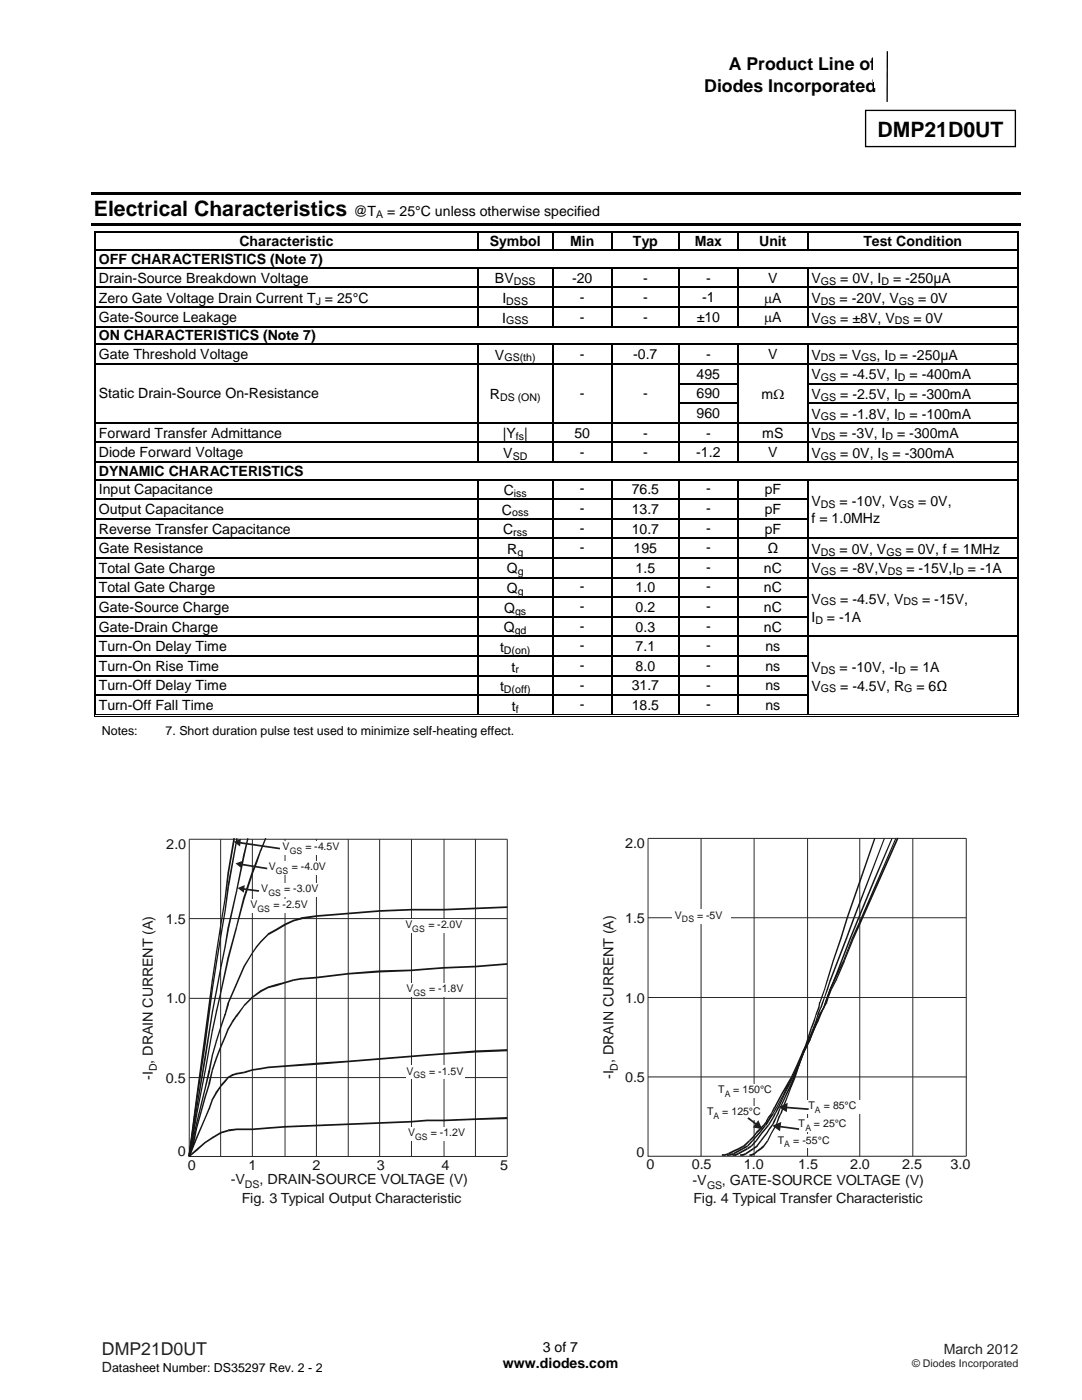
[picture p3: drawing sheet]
<svg xmlns="http://www.w3.org/2000/svg" width="216mm" height="279mm" viewBox="0 0 216 279" stroke-linecap="round" stroke-linejoin="round" font-family="sans-serif">
<path d="M177.1 10.3l-.1 10" fill="none" stroke="#000" stroke-width=".26"/>
<path d="M172.7 22h29.9v7.3h-29.9z" fill="#fff"/>
<path d="M172.7 22h29.9v7.3h-29.9z" fill="none" stroke="#000" stroke-width=".26"/>
<g fill="#000">
<path d="M18.2 38.4h185.5v.5h-185.5zM18.2 44.4h185.5v.6h-185.5zM18.7 46h.2v.6h-.2zM18.7 46h.5v.2h-.5zM18.7 49.8h.2v.3h-.2zM18.7 53.3h.2v.3h-.2zM18.7 57.2h.2v.3h-.2zM19 46.4h.2v.2h-.2zM19 46.4h.2v.1h-.2zM19 49.8h.2v.3h-.2zM19 53.3h.2v.3h-.2zM19 57.2h.2v.3h-.2z"/>
<path d="M95.2 46.5l.3 .1zM95.2 46h.6v.2h-.6zM95.2 46.4h.6v.1h-.6zM95.2 53.3h.3v.3h-.3zM95.2 57.2h.3v.3h-.3zM110.1 46.5l.3 .1zM110.1 46h.5v.2h-.5zM110.1 46.4h.5v.1h-.5zM110.1 53.3h.3v.3h-.3zM110.1 57.2h.3v.3h-.3zM122 46.5l.3 .1zM122 46h.5v.2h-.5z"/>
<path d="M122 46.4h.5v.1h-.5zM122 53.3h.3v.3h-.3zM122 57.2h.3v.3h-.3zM135.3 46.5l.3 .1zM135.3 46h.5v.2h-.5zM135.3 46.4h.5v.1h-.5zM135.3 53.3h.3v.3h-.3zM135.3 57.2h.3v.3h-.3zM147.2 46.5l.2 .1zM147.2 46h.5v.2h-.5zM147.2 46.4h.5v.1h-.5zM147.2 53.3h.2v.3h-.2z"/>
<path d="M147.2 57.2h.2v.3h-.2zM161 46.5l.3 .1zM161 46h.5v.2h-.5zM161 46.4h.5v.1h-.5zM161 53.3h.3v.3h-.3zM161 57.2h.3v.3h-.3zM202.9 46h.5v.2h-.5zM202.9 46.4h.1v.2h-.1zM202.9 46.4h.1v.1h-.1zM202.9 49.8h.1v.3h-.1zM202.9 53.3h.1v.3h-.1zM202.9 57.2h.1v.3h-.1z"/>
<path d="M203.2 46h.2v.6h-.2zM203.2 49.8h.2v.3h-.2zM203.2 53.3h.2v.3h-.2zM203.2 57.2h.2v.3h-.2zM18.7 61.2h.2v.2h-.2zM18.7 65.1h.2v.2h-.2zM18.7 68.6h.2v.3h-.2zM18.7 72.5h.2v.3h-.2zM18.7 76.4h.2v.3h-.2zM19 61.2h.2v.2h-.2zM19 65.1h.2v.2h-.2zM19 68.6h.2v.3h-.2z"/>
<path d="M19 72.5h.2v.3h-.2zM19 76.4h.2v.3h-.2zM95.2 61.2h.3v.2h-.3zM95.2 68.6h.3v.3h-.3zM95.2 72.5h.3v.3h-.3zM95.2 76.4h.3v.3h-.3zM110.1 61.2h.3v.2h-.3zM110.1 68.6h.3v.3h-.3zM110.1 72.5h.3v.3h-.3zM110.1 76.4h.3v.3h-.3zM122 61.2h.3v.2h-.3zM122 68.6h.3v.3h-.3z"/>
<path d="M122 72.5h.3v.3h-.3zM122 76.4h.3v.3h-.3zM135.3 61.2h.3v.2h-.3zM135.3 68.6h.3v.3h-.3zM135.3 72.5h.3v.3h-.3zM135.3 76.4h.3v.3h-.3zM147.2 61.2h.2v.2h-.2zM147.2 68.6h.2v.3h-.2zM147.2 72.5h.2v.3h-.2zM147.2 76.4h.2v.3h-.2zM161 61.2h.3v.2h-.3zM161 68.6h.3v.3h-.3z"/>
<path d="M161 72.5h.3v.3h-.3zM161 76.4h.3v.3h-.3zM202.9 61.2h.1v.2h-.1zM202.9 65.1h.1v.2h-.1zM202.9 68.6h.1v.3h-.1zM202.9 72.5h.1v.3h-.1zM202.9 76.4h.1v.3h-.1zM203.2 61.2h.2v.2h-.2zM203.2 65.1h.2v.2h-.2zM203.2 68.6h.2v.3h-.2zM203.2 72.5h.2v.3h-.2zM203.2 76.4h.2v.3h-.2z"/>
<path d="M18.7 80.3h.2v.3h-.2zM18.7 84.2h.2v.3h-.2zM18.7 88.2h.2v.2h-.2zM18.7 92.1h.2v.3h-.2zM18.7 95.6h.2v.3h-.2zM18.7 99.5h.2v.3h-.2zM19 80.3h.2v.3h-.2zM19 84.2h.2v.3h-.2zM19 88.2h.2v.2h-.2zM19 92.1h.2v.3h-.2zM19 95.6h.2v.3h-.2zM19 99.5h.2v.3h-.2z"/>
<path d="M95.2 80.3h.3v.3h-.3zM95.2 84.2h.3v.3h-.3zM95.2 88.2h.3v.2h-.3zM95.2 95.6h.3v.3h-.3zM95.2 99.5h.3v.3h-.3zM110.1 80.3h.3v.3h-.3zM110.1 84.2h.3v.3h-.3zM110.1 88.2h.3v.2h-.3zM110.1 95.6h.3v.3h-.3zM110.1 99.5h.3v.3h-.3zM122 80.3h.3v.3h-.3zM122 84.2h.3v.3h-.3z"/>
<path d="M122 88.2h.3v.2h-.3zM122 95.6h.3v.3h-.3zM122 99.5h.3v.3h-.3zM135.3 80.3h.3v.3h-.3zM135.3 84.2h.3v.3h-.3zM135.3 88.2h.3v.2h-.3zM135.3 95.6h.3v.3h-.3zM135.3 99.5h.3v.3h-.3zM147.2 80.3h.2v.3h-.2zM147.2 84.2h.2v.3h-.2zM147.2 88.2h.2v.2h-.2zM147.2 95.6h.2v.3h-.2z"/>
<path d="M147.2 99.5h.2v.3h-.2zM161 80.3h.3v.3h-.3zM161 84.2h.3v.3h-.3zM161 88.2h.3v.2h-.3zM161 95.6h.3v.3h-.3zM161 99.5h.3v.3h-.3zM202.9 80.3h.1v.3h-.1zM202.9 84.2h.1v.3h-.1zM202.9 88.2h.1v.2h-.1zM202.9 92.1h.1v.3h-.1zM202.9 95.6h.1v.3h-.1zM202.9 99.5h.1v.3h-.1z"/>
<path d="M203.2 80.3h.2v.3h-.2zM203.2 84.2h.2v.3h-.2zM203.2 88.2h.2v.2h-.2zM203.2 92.1h.2v.3h-.2zM203.2 95.6h.2v.3h-.2zM203.2 99.5h.2v.3h-.2zM18.7 103.4h.2v.3h-.2zM18.7 107.3h.2v.3h-.2zM18.7 111.2h.2v.3h-.2zM18.7 115.1h.2v.3h-.2zM18.7 119.1h.2v.2h-.2zM19 103.4h.2v.3h-.2z"/>
<path d="M19 107.3h.2v.3h-.2zM19 111.2h.2v.3h-.2zM19 115.1h.2v.3h-.2zM19 119.1h.2v.2h-.2zM95.2 103.4h.3v.3h-.3zM95.2 107.3h.3v.3h-.3zM95.2 111.2h.3v.3h-.3zM95.2 115.1h.3v.3h-.3zM95.2 119.1h.3v.2h-.3zM110.1 103.4h.3v.3h-.3zM110.1 107.3h.3v.3h-.3zM110.1 111.2h.3v.3h-.3z"/>
<path d="M110.1 115.1h.3v.3h-.3zM110.1 119.1h.3v.2h-.3zM122 103.4h.3v.3h-.3zM122 107.3h.3v.3h-.3zM122 111.2h.3v.3h-.3zM122 115.1h.3v.3h-.3zM122 119.1h.3v.2h-.3zM135.3 103.4h.3v.3h-.3zM135.3 107.3h.3v.3h-.3zM135.3 111.2h.3v.3h-.3zM135.3 115.1h.3v.3h-.3zM135.3 119.1h.3v.2h-.3z"/>
<path d="M147.2 103.4h.2v.3h-.2zM147.2 107.3h.2v.3h-.2zM147.2 111.2h.2v.3h-.2zM147.2 115.1h.2v.3h-.2zM147.2 119.1h.2v.2h-.2zM161 103.4h.3v.3h-.3zM161 107.3h.3v.3h-.3zM161 111.2h.3v.3h-.3zM161 115.1h.3v.3h-.3zM161 119.1h.3v.2h-.3zM202.9 103.4h.1v.3h-.1zM202.9 107.3h.1v.3h-.1z"/>
<path d="M202.9 111.2h.1v.3h-.1zM202.9 115.1h.1v.3h-.1zM202.9 119.1h.1v.2h-.1zM203.2 103.4h.2v.3h-.2zM203.2 107.3h.2v.3h-.2zM203.2 111.2h.2v.3h-.2zM203.2 115.1h.2v.3h-.2zM203.2 119.1h.2v.2h-.2zM18.7 123h.2v.3h-.2zM18.7 126.9h.2v.3h-.2zM18.7 130.8h.2v.3h-.2zM18.7 134.7h.2v.3h-.2z"/>
<path d="M18.7 138.6h.2v.3h-.2zM19 123h.2v.3h-.2zM19 126.9h.2v.3h-.2zM19 130.8h.2v.3h-.2zM19 134.7h.2v.3h-.2zM19 138.6h.2v.3h-.2zM95.2 123h.3v.3h-.3zM95.2 126.9h.3v.3h-.3zM95.2 130.8h.3v.3h-.3zM95.2 134.7h.3v.3h-.3zM95.2 138.6h.3v.3h-.3zM110.1 123h.3v.3h-.3z"/>
<path d="M110.1 126.9h.3v.3h-.3zM110.1 130.8h.3v.3h-.3zM110.1 134.7h.3v.3h-.3zM110.1 138.6h.3v.3h-.3zM122 123h.3v.3h-.3zM122 126.9h.3v.3h-.3zM122 130.8h.3v.3h-.3zM122 134.7h.3v.3h-.3zM122 138.6h.3v.3h-.3zM135.3 123h.3v.3h-.3zM135.3 126.9h.3v.3h-.3zM135.3 130.8h.3v.3h-.3z"/>
<path d="M135.3 134.7h.3v.3h-.3zM135.3 138.6h.3v.3h-.3zM147.2 123h.2v.3h-.2zM147.2 126.9h.2v.3h-.2zM147.2 130.8h.2v.3h-.2zM147.2 134.7h.2v.3h-.2zM147.2 138.6h.2v.3h-.2zM161 123h.3v.3h-.3zM161 126.9h.3v.3h-.3zM161 130.8h.3v.3h-.3zM161 134.7h.3v.3h-.3zM161 138.6h.3v.3h-.3z"/>
<path d="M202.9 123h.1v.3h-.1zM202.9 126.9h.1v.3h-.1zM202.9 130.8h.1v.3h-.1zM202.9 134.7h.1v.3h-.1zM202.9 138.6h.1v.3h-.1zM203.2 123h.2v.3h-.2zM203.2 126.9h.2v.3h-.2zM203.2 130.8h.2v.3h-.2zM203.2 134.7h.2v.3h-.2zM203.2 138.6h.2v.3h-.2zM18.7 142.9h.5v.2h-.5zM19 142.6h.2v.1h-.2z"/>
<path d="M95.2 142.6h.6v.1h-.6zM110.1 142.6h.5v.1h-.5zM122 142.6h.5v.1h-.5zM135.3 142.6h.5v.1h-.5zM147.2 142.6h.5v.1h-.5zM161 142.6h.5v.1h-.5zM202.9 142.9h.5v.2h-.5zM202.9 142.6h.1v.1h-.1zM203.2 142.6h.2v.5h-.2z"/>
</g>
<g fill="none" stroke="#000" stroke-width=".2">
<path d="M18.8 46.6v3.2M18.8 50.1v3.2M18.8 53.6v3.6M18.8 57.5v3.7M19.1 46.6v3.2M19.1 50.1v3.2M19.1 53.6v3.6M19.1 57.5v3.7M19.2 46.1h76M19.2 46.5h76M95.8 46.1h14.3M95.8 46.5h14.3"/>
<path d="M110.6 46.1h11.4M110.6 46.5h11.4M122.5 46.1h12.8M122.5 46.5h12.8M135.8 46.1h11.4M135.8 46.5h11.4M147.7 46.1h13.3M147.7 46.5h13.3M161.5 46.1h41.4M161.5 46.5h41.4M202.9 46.6v3.2M202.9 50.1v3.2"/>
<path d="M202.9 53.6v3.6M202.9 57.5v3.7M203.3 46.6v3.2M203.3 50.1v3.2M203.3 53.6v3.6M203.3 57.5v3.7M18.8 61.4v3.7M18.8 65.3v3.3M18.8 68.9v3.6M18.8 72.8v3.6M18.8 76.7v3.6M19.1 61.4v3.7"/>
<path d="M19.1 65.3v3.3M19.1 68.9v3.6M19.1 72.8v3.6M19.1 76.7v3.6M202.9 61.4v3.7M202.9 65.3v3.3M202.9 68.9v3.6M202.9 72.8v3.6M202.9 76.7v3.6M203.3 61.4v3.7M203.3 65.3v3.3M203.3 68.9v3.6"/>
<path d="M203.3 72.8v3.6M203.3 76.7v3.6M18.8 80.6v3.6M18.8 84.5v3.7M18.8 88.4v3.7M18.8 92.4v3.2M18.8 95.9v3.6M18.8 99.8v3.6M19.1 80.6v3.6M19.1 84.5v3.7M19.1 88.4v3.7M19.1 92.4v3.2"/>
<path d="M19.1 95.9v3.6M19.1 99.8v3.6M202.9 80.6v3.6M202.9 84.5v3.7M202.9 88.4v3.7M202.9 92.4v3.2M202.9 95.9v3.6M202.9 99.8v3.6M203.3 80.6v3.6M203.3 84.5v3.7M203.3 88.4v3.7M203.3 92.4v3.2"/>
<path d="M203.3 95.9v3.6M203.3 99.8v3.6M18.8 103.7v3.6M18.8 107.6v3.6M18.8 111.5v3.6M18.8 115.4v3.7M18.8 119.3v3.7M19.1 103.7v3.6M19.1 107.6v3.6M19.1 111.5v3.6M19.1 115.4v3.7M19.1 119.3v3.7"/>
<path d="M202.9 103.7v3.6M202.9 107.6v3.6M202.9 111.5v3.6M202.9 115.4v3.7M202.9 119.3v3.7M203.3 103.7v3.6M203.3 107.6v3.6M203.3 111.5v3.6M203.3 115.4v3.7M203.3 119.3v3.7M18.8 123.3v3.6M18.8 127.2v3.6"/>
<path d="M18.8 131.1v3.6M18.8 135v3.6M18.8 138.9v4.2M19.1 123.3v3.6M19.1 127.2v3.6M19.1 131.1v3.6M19.1 135v3.6M19.1 138.9v3.7M202.9 123.3v3.6M202.9 127.2v3.6M202.9 131.1v3.6M202.9 135v3.6"/>
<path d="M202.9 138.9v3.7M203.3 123.3v3.6M203.3 127.2v3.6M203.3 131.1v3.6M203.3 135v3.6M203.3 138.9v3.7M19.2 143h183.7M19.2 142.7h76M95.8 142.7h14.3M110.6 142.7h11.4M122.5 142.7h12.8M135.8 142.7h11.4"/>
<path d="M147.7 142.7h13.3M161.5 142.7h41.4"/>
</g>
<g fill="none" stroke="#000" stroke-width=".25">
<path d="M19.2 49.9h183.7M19.2 53.4h76M19.2 57.4h76M95.4 46.6v3.2M95.4 53.6v3.6M95.4 57.5v3.7M95.5 53.4h14.6M95.5 57.4h14.6M110.3 46.6v3.2M110.3 53.6v3.6M110.3 57.5v3.7M110.4 53.4h11.6"/>
<path d="M110.4 57.4h11.6M122.1 46.6v3.2M122.1 53.6v3.6M122.1 57.5v3.7M122.3 53.4h13M122.3 57.4h13M135.4 46.6v3.2M135.4 53.6v3.6M135.4 57.5v3.7M135.6 53.4h11.6M135.6 57.4h11.6M147.3 46.6v3.2"/>
<path d="M147.3 53.6v3.6M147.3 57.5v3.7M147.4 53.4h13.6M147.4 57.4h13.6M161.2 46.6v3.2M161.2 53.6v3.6M161.2 57.5v3.7M161.3 53.4h41.6M161.3 57.4h41.6M19.2 61.3h76M19.2 65.2h183.7M19.2 68.7h76"/>
<path d="M19.2 72.6h76M95.4 61.4v3.7M95.4 68.9v3.6M95.4 72.8v3.6M95.4 76.7v3.6M95.5 61.3h14.6M95.5 68.7h14.6M95.5 72.6h14.6M110.3 61.4v3.7M110.3 68.9v3.6M110.3 72.8v3.6M110.3 76.7v3.6"/>
<path d="M110.4 61.3h11.6M110.4 68.7h11.6M110.4 72.6h11.6M122.1 61.4v3.7M122.1 68.9v3.6M122.1 72.8v3.6M122.1 76.7v3.6M122.3 61.3h13M122.3 68.7h13M122.3 72.6h13M135.4 61.4v3.7M135.4 68.9v3.6"/>
<path d="M135.4 72.8v3.6M135.4 76.7v3.6M135.6 61.3h11.6M135.6 68.7h11.6M135.6 72.6h11.6M135.6 76.5h11.6M147.3 61.4v3.7M147.3 68.9v3.6M147.3 72.8v3.6M147.3 76.7v3.6M147.4 61.3h13.6M147.4 68.7h13.6"/>
<path d="M147.4 72.6h13.6M161.2 61.4v3.7M161.2 68.9v3.6M161.2 72.8v3.6M161.2 76.7v3.6M161.3 61.3h41.6M161.3 68.7h41.6M161.3 72.6h41.6M161.3 76.5h41.6M19.2 84.4h76M19.2 88.3h76M19.2 92.2h183.7"/>
<path d="M19.2 95.7h76M19.2 99.6h76M95.4 80.6v3.6M95.4 84.5v3.7M95.4 88.4v3.7M95.4 95.9v3.6M95.4 99.8v3.6M95.5 84.4h14.6M95.5 88.3h14.6M95.5 95.7h14.6M95.5 99.6h14.6M110.3 80.6v3.6"/>
<path d="M110.3 84.5v3.7M110.3 88.4v3.7M110.3 95.9v3.6M110.3 99.8v3.6M110.4 84.4h11.6M110.4 88.3h11.6M110.4 95.7h11.6M110.4 99.6h11.6M122.1 80.6v3.6M122.1 84.5v3.7M122.1 88.4v3.7M122.1 95.9v3.6"/>
<path d="M122.1 99.8v3.6M122.3 84.4h13M122.3 88.3h13M122.3 95.7h13M122.3 99.6h13M135.4 80.6v3.6M135.4 84.5v3.7M135.4 88.4v3.7M135.4 95.9v3.6M135.4 99.8v3.6M135.6 80.5h11.6M135.6 84.4h11.6"/>
<path d="M135.6 88.3h11.6M135.6 95.7h11.6M135.6 99.6h11.6M147.3 80.6v3.6M147.3 84.5v3.7M147.3 88.4v3.7M147.3 95.9v3.6M147.3 99.8v3.6M147.4 84.4h13.6M147.4 88.3h13.6M147.4 95.7h13.6M147.4 99.6h13.6"/>
<path d="M161.2 80.6v3.6M161.2 84.5v3.7M161.2 88.4v3.7M161.2 95.9v3.6M161.2 99.8v3.6M161.3 80.5h41.6M161.3 84.4h41.6M161.3 88.3h41.6M161.3 95.7h41.6M19.2 103.5h76M19.2 107.4h76M19.2 111.4h76"/>
<path d="M19.2 115.3h76M19.2 119.2h76M95.4 103.7v3.6M95.4 107.6v3.6M95.4 111.5v3.6M95.4 115.4v3.7M95.4 119.3v3.7M95.5 103.5h14.6M95.5 107.4h14.6M95.5 111.4h14.6M95.5 115.3h14.6M95.5 119.2h14.6"/>
<path d="M110.3 103.7v3.6M110.3 107.6v3.6M110.3 111.5v3.6M110.3 115.4v3.7M110.3 119.3v3.7M110.4 103.5h11.6M110.4 107.4h11.6M110.4 111.4h11.6M110.4 115.3h11.6M110.4 119.2h11.6M122.1 103.7v3.6M122.1 107.6v3.6"/>
<path d="M122.1 111.5v3.6M122.1 115.4v3.7M122.1 119.3v3.7M122.3 103.5h13M122.3 107.4h13M122.3 111.4h13M122.3 115.3h13M122.3 119.2h13M135.4 103.7v3.6M135.4 107.6v3.6M135.4 111.5v3.6M135.4 115.4v3.7"/>
<path d="M135.4 119.3v3.7M135.6 103.5h11.6M135.6 107.4h11.6M135.6 111.4h11.6M135.6 115.3h11.6M135.6 119.2h11.6M147.3 103.7v3.6M147.3 107.6v3.6M147.3 111.5v3.6M147.3 115.4v3.7M147.3 119.3v3.7M147.4 103.5h13.6"/>
<path d="M147.4 107.4h13.6M147.4 111.4h13.6M147.4 115.3h13.6M147.4 119.2h13.6M161.2 103.7v3.6M161.2 107.6v3.6M161.2 111.5v3.6M161.2 115.4v3.7M161.2 119.3v3.7M161.3 107.4h41.6M161.3 111.4h41.6M161.3 115.3h41.6"/>
<path d="M19.2 123.1h76M19.2 127h76M19.2 130.9h76M19.2 134.9h76M19.2 138.8h76M95.4 123.3v3.6M95.4 127.2v3.6M95.4 131.1v3.6M95.4 135v3.6M95.4 138.9v3.7M95.5 123.1h14.6M95.5 127h14.6"/>
<path d="M95.5 130.9h14.6M95.5 134.9h14.6M95.5 138.8h14.6M110.3 123.3v3.6M110.3 127.2v3.6M110.3 131.1v3.6M110.3 135v3.6M110.3 138.9v3.7M110.4 123.1h11.6M110.4 127h11.6M110.4 130.9h11.6M110.4 134.9h11.6"/>
<path d="M110.4 138.8h11.6M122.1 123.3v3.6M122.1 127.2v3.6M122.1 131.1v3.6M122.1 135v3.6M122.1 138.9v3.7M122.3 123.1h13M122.3 127h13M122.3 130.9h13M122.3 134.9h13M122.3 138.8h13M135.4 123.3v3.6"/>
<path d="M135.4 127.2v3.6M135.4 131.1v3.6M135.4 135v3.6M135.4 138.9v3.7M135.6 123.1h11.6M135.6 127h11.6M135.6 130.9h11.6M135.6 134.9h11.6M135.6 138.8h11.6M147.3 123.3v3.6M147.3 127.2v3.6M147.3 131.1v3.6"/>
<path d="M147.3 135v3.6M147.3 138.9v3.7M147.4 123.1h13.6M147.4 127h13.6M147.4 130.9h13.6M147.4 134.9h13.6M147.4 138.8h13.6M161.2 123.3v3.6M161.2 127.2v3.6M161.2 131.1v3.6M161.2 135v3.6M161.2 138.9v3.7"/>
<path d="M161.3 127h41.6"/>
</g>
<g fill="none" stroke="#23282b" stroke-width=".2">
<path d="M37.8 167.5h63.4v63.3h-63.4zM44 167.5v63.3M50.4 167.5v63.3M56.9 167.5v63.3M63.1 167.5v63.3M69.5 167.5v63.3M75.8 167.5v63.3M82.1 167.5v63.3M88.6 167.5v63.3M94.9 167.5v63.3M37.8 199.2h63.4M37.8 183.3h63.4"/>
<path d="M37.8 215.1h63.4"/>
</g>
<g fill="#131516">
<path d="M56.9 224.7l6.2-.2 .1 .3-6.3 .2z"/>
<path d="M63.1 224.5l6.4-.3v.3l-6.3 .3z"/>
<path d="M69.5 224.2l6.3-.3v.4l-6.3 .2z"/>
<path d="M75.8 223.9l6.3-.2v.3l-6.3 .3z"/>
<path d="M88.6 223.4l6.3-.2 .1 .3-6.4 .3z"/>
<path d="M94.9 223.2l6.3-.3v.5l-6.2 .1z"/>
<path d="M56.9 212.6l6.2-.5 .1 .4-6.3 .4z"/>
<path d="M63.1 212.1l6.4-.4v.3l-6.3 .5z"/>
<path d="M69.5 211.7l6.3-.5v.3l-6.3 .5z"/>
<path d="M75.8 211.2l6.3-.5v.3l-6.3 .5z"/>
<path d="M88.6 210.1l6.3-.5 .1 .5-6.4 .4z"/>
<path d="M94.9 209.6l6.3-.2v.4l-6.2 .3z"/>
<path d="M63.1 194.9l6.4-.7v.3l-6.3 .8z"/>
<path d="M69.5 194.2l6.3-.5v.4l-6.3 .4z"/>
<path d="M75.8 193.7l6.3-.2v.3l-6.3 .3z"/>
<path d="M88.6 193l6.3-.3 .1 .4-6.4 .2z"/>
<path d="M94.9 192.7l6.3-.5v.4l-6.2 .5z"/>
<path d="M69.5 182.1l6.3-.5v.4l-6.3 .5z"/>
<path d="M75.8 181.6l6.3-.2v.3l-6.3 .3z"/>
<path d="M88.6 181.4l6.3-.3 .1 .4-6.4 .2z"/>
<path d="M94.9 181.1l6.3-.2v.3l-6.2 .3z"/>
<path d="M37.7 230.6l1.4-1.2 .2 .3-1.5 1.2zM39.2 229.5l.1 .2zM39.1 229.4l1.7-1.5 .2 .3-1.7 1.5zM40.8 227.9l.1 .2zM40.8 227.9l1.5-1 .1 .3-1.4 1zM42.3 226.9l.1 .2zM42.3 226.9l1.7-1 .1 .3-1.7 1z"/>
<path d="M44 225.9l1.5-.4 .1 .3-1.5 .4zM45.5 225.5l.1-.1v.2zM45.6 225.4l1.6-.2v.4l-1.6 .2zM47.2 225.2v.2zM47.2 225.2h1.5v.4h-1.5zM48.7 225.2h1.7v.4h-1.7z"/>
<path d="M50.4 225.2l3.1-.2v.3l-3.1 .3zM53.5 225v.1zM53.5 225l3.4-.3v.3l-3.4 .3z"/>
<path d="M82.1 223.7l3.1-.3v.4l-3.1 .2zM85.2 223.4v.2zM85.2 223.4h3.4v.4h-3.4z"/>
<path d="M39.1 227l.3 .2-1.5 3.6-.3-.1zM39.1 227l.1 .1zM40.8 223.1l.3 .1-1.7 4-.3-.2zM41.7 221.1l.2 .1-.8 2-.3-.1zM41.7 221.1l.2 .1zM42.2 219.4l.3 .1-.6 1.7-.2-.1zM42.2 219.4l.2 .1zM43.1 217.8l.2 .3-.8 1.4-.3-.1zM43.1 217.8l.2 .1zM43.9 216.7l.3 .1-.9 1.3-.2-.3z"/>
<path d="M44.8 215.6l.2 .3-.8 .9-.3-.2zM45.5 214.9l.1 .2-.6 .8-.2-.3zM45.5 214.9l.1 .2zM45.5 214.9l.8-.5 .2 .3-.9 .4zM46.3 214.4l.1 .1zM46.3 214.4l.9-.3v.4l-.8 .2zM47.2 214.1v.2zM47.2 214.1l1.5-.2v.3l-1.5 .3zM48.7 214v.2zM48.7 213.9l1.7-.5v.3l-1.7 .5z"/>
<path d="M50.4 213.4l1.6-.3v.3l-1.6 .3zM52 213.3v.1zM52 213.1l1.5-.2v.3l-1.5 .2zM53.5 212.9v.1zM53.5 212.9l3.4-.3v.3l-3.4 .3z"/>
<path d="M82.1 210.7l3.1-.3v.3l-3.1 .3zM85.2 210.4v.2zM85.2 210.4l3.4-.3v.4l-3.4 .2z"/>
<path d="M38.4 228l.4 .1-.9 2.7-.3-.1zM38.6 228.1h.2zM39.1 225l.3 .1-.6 3-.4-.1zM39.1 225l.1 .1zM40.8 218.9l.3 .1-1.7 6.1-.3-.1zM40.8 218.9h.1zM41.7 216.2l.2 .1-.8 2.7-.3-.1zM41.7 216.2l.2 .1zM42.2 213.5l.3 .1-.6 2.7-.3-.1zM42.2 213.4l.2 .1zM43.1 211l.2 .2-.8 2.4-.3-.2zM43.1 211l.2 .1zM43.9 208.8l.3 .2-.9 2.2-.2-.2z"/>
<path d="M44.8 206.8l.2 .2-.8 2-.3-.2zM45.4 205.3l.2 .2-.6 1.5-.2-.2zM45.4 205.3l.2 .1zM46.2 203.9l.3 .2-.9 1.4-.2-.2zM46.2 203.8l.2 .2zM47.1 202.6l.2 .2-.8 1.3-.3-.3zM47.1 202.6l.1 .1zM48.6 200.7l.1 .2-1.4 2-.2-.3zM48.6 200.6l.1 .2zM50.3 198.9l.1 .3-1.7 1.7-.1-.3z"/>
<path d="M50.3 198.9l1.7-1.3 .1 .4-1.7 1.2zM52 197.6v.2zM52 197.6l1.5-.7 .1 .3-1.5 .8zM53.5 196.9v.1zM53.5 196.9l1.7-.5 .1 .4-1.7 .4zM55.2 196.4l1.7-.5v.4l-1.6 .5z"/>
<path d="M56.9 195.9l1.6-.5 .1 .4-1.7 .5zM58.5 195.4l.1 .2zM58.6 195.4l1.4-.2v.3l-1.4 .3zM60 195.2v.1zM60 195.2l3.1-.3 .1 .4-3.2 .2z"/>
<path d="M82.1 193.5l3.1-.3v.4l-3.1 .2zM85.2 193.2v.2zM85.2 193.2l3.4-.2v.3l-3.4 .3z"/>
<path d="M39.1 224.1l.3 .1-1.5 6.6-.3-.1zM40.8 217.2l.3 .1-1.7 6.9-.3-.1zM41.6 213.7l.3 .2-.8 3.4-.3-.1zM41.7 213.8l.2 .1zM42.2 210.6l.3 .1-.6 3.1h-.3zM42.2 210.6h.2zM43.1 207.6l.2 .1-.8 3-.3-.1zM43.1 207.6h.2zM43.9 204.9l.3 .1-.9 2.7-.2-.1z"/>
<path d="M44.8 202.4l.2 .1-.8 2.5-.3-.1zM44.9 202.5h.1zM45.4 200.2l.3 .1-.7 2.2h-.2zM45.4 200.2l.2 .1zM47.1 196.3l.2 .1-1.7 3.9-.2-.1zM48.6 192.8l.2 .2-1.5 3.4-.2-.1zM48.6 192.8l.1 .1zM50.3 190.1l.1 .2-1.6 2.7-.2-.2z"/>
<path d="M51.1 188.8l.2 .3-.9 1.2-.1-.2zM51.1 188.8l.1 .1zM52 187.8l.1 .3-.8 1-.2-.3zM52 187.8v.2zM53.4 186.4l.2 .2-1.5 1.5-.1-.3zM53.4 186.3l.1 .2zM53.4 186.3l1.7-.9 .2 .3-1.7 .9zM55.1 185.4l1.7-1.1 .2 .4-1.7 1z"/>
<path d="M56.8 184.3l1.7-.7 .1 .3-1.6 .8zM58.5 183.6l.1 .1zM58.5 183.6l1.5-.4 .1 .3-1.5 .4zM60 183.1v.2zM60 183.1l3.1-.5 .1 .4-3.2 .5z"/>
<path d="M63.1 182.6l3.3-.2v.3l-3.2 .3zM66.4 182.4l3.1-.3v.4l-3.1 .2z"/>
<path d="M82.1 181.4h3.1v.3h-3.1zM85.2 181.4h3.4v.3h-3.4z"/>
<path d="M39.1 222.3l.3 .1-1.5 8.4-.3-.1zM39.1 222.3l.1 .1zM40.8 213.8h.3l-1.7 8.6-.3-.1zM40.9 213.8h.2zM42.2 205.7h.3l-1.4 8.1h-.3zM42.2 205.7h.2zM43.1 201.7l.2 .1-.8 4-.3-.1zM43.1 201.7l.2 .1zM43.9 198l.3 .1-.9 3.7-.2-.1z"/>
<path d="M45.4 191.1l.3 .1-1.5 6.9-.3-.1zM45.4 191.1l.2 .1zM47.1 184.9l.2 .2-1.6 6.1-.3-.1zM47.2 185l.1 .1zM48.5 179.3l.3 .1-1.5 5.6-.2-.1zM48.5 179.3h.2zM50.2 174.1l.3 .2-1.7 5.1-.3-.1z"/>
<path d="M51 171.9l.4 .2-.9 2.2-.3-.2zM51.9 169.7l.2 .1-.7 2.3-.4-.2zM51.9 169.7l.1 .1zM52.9 167.2l.2 .1-1 2.6-.2-.2z"/>
<path d="M39.1 221.1l.3 .1-1.5 9.6-.3-.1zM40.7 211.3h.4l-1.7 9.9-.3-.1zM40.9 211.3h.2zM42.2 202h.3l-1.4 9.3h-.4zM42.2 202h.2zM43.1 197.5l.2 .1-.8 4.4h-.3zM43.9 193.1h.3l-.9 4.5-.2-.1z"/>
<path d="M44.8 188.9l.2 .1-.8 4.1h-.3zM44.9 188.9l.1 .1zM45.4 185.2l.3 .1-.7 3.7-.2-.1zM45.4 185.2l.2 .1zM47.1 177.8l.2 .1-1.6 7.4-.3-.1zM48.5 170.7l.3 .1-1.5 7.1-.2-.1zM48.5 170.7h.2zM49.3 167.2l.3 .1-.8 3.5-.3-.1z"/>
<path d="M39.1 219.6l.3 .1-1.5 11.1-.3-.1zM39.1 219.6l.1 .1zM40.7 208.4h.4l-1.7 11.3-.3-.1zM40.9 208.4h.2zM42.2 197.3l.3 .1-1.4 11h-.4zM42.2 197.3h.2zM43.1 191.9l.2 .1-.8 5.4-.3-.1zM43.1 191.9h.2zM43.9 186.7l.3 .1-.9 5.2-.2-.1z"/>
<path d="M44.8 181.8h.2l-.8 5-.3-.1zM44.9 181.8h.1zM45.4 176.9h.3l-.7 4.9h-.2zM45.4 176.8l.2 .1zM47.1 167.7l.2 .1-1.6 9.1-.3-.1zM47.2 167.7l.1 .1zM47.2 167.2l.2 .1-.1 .5-.2-.1z"/>
<path d="M39.1 218.9h.3l-1.5 11.9-.3-.1zM40.7 207.1l.4 .1-1.7 11.7h-.3zM40.9 207.2h.2zM42.2 195.6h.3l-1.4 11.6-.4-.1zM42.2 195.6h.2zM43.1 189.9h.2l-.8 5.7h-.3zM43.1 189.9h.2zM43.9 184.5h.3l-.9 5.4h-.2z"/>
<path d="M44.8 179.3h.2l-.8 5.2h-.3zM44.9 179.3h.1zM45.4 174.2h.3l-.7 5.1h-.2zM45.4 174.2h.2zM46.6 167.2l.3 .1-1.2 6.9h-.3z"/>
</g>
<g fill="#fff">
<path d="M81.3 224.9h11.7v2.7h-11.7z"/>
<path d="M81 212.7h11.7v2.7h-11.7z"/>
<path d="M80.8 183.4h11.6v2.8h-11.6z"/>
<path d="M49.8 179.5h11.8v2.8h-11.8z"/>
<path d="M52 176.2h11.7v2.8h-11.7z"/>
<path d="M56.3 167.9h11.7v2.8h-11.7z"/>
</g>
<g fill="#1f1a17">
<path d="M48.5 177.2l3.2 .5-.1 .3-3.1-.4z"/>
<path d="M47.8 168l8.1 1.2v.3l-8.2-1.2z"/>
</g>
<g fill="#1f1a17">
<path d="M47.4 177.2l1.4-.6-.1 1.6z" fill-rule="evenodd"/>
<path d="M46.7 168l1.4-.6-.2 1.5z" fill-rule="evenodd"/>
</g>
<path d="M53.5 171.9h11.7v2.7h-11.7z" fill="#fff"/>
<path d="M48.1 172.3l5.2 .9v.3l-5.3-.8z" fill="#1f1a17"/>
<path d="M47 172.3l1.4-.5-.2 1.4z" fill-rule="evenodd" fill="#1f1a17"/>
<path d="M81 196.2h11.7v2.8h-11.7z" fill="#fff"/>
<path d="M129.3 167.3h63.5v63.5h-63.5zM139.9 167.3v63.5M150.5 167.3v63.5M161.1 167.3v63.5M171.6 167.3v63.5M182.1 167.3v63.5M129.3 199.1h63.5M129.3 183.2h63.5M129.3 214.9h63.5" fill="none" stroke="#23282b" stroke-width=".2"/>
<g fill="#131516">
<path d="M176.4 167.2l.2 .2-6.1 15.8-.2-.1z"/>
<path d="M178.7 167.2l.1 .2-6.7 15.8-.3-.1z"/>
<path d="M179 167.2l.3 .2-7.1 15.8-.2-.1z"/>
<path d="M149.5 230.3h.5v.4h-.5zM150 230.5v.2zM149.9 230.3l.6-.2 .1 .3-.6 .3z"/>
<path d="M151 229.6l.2 .3-.6 .5-.1-.2zM151 229.6l.1 .1zM151.1 229.6l.6-.5 .2 .3-.7 .5z"/>
<path d="M151.7 229.1l.6-.5 .2 .3-.6 .5zM152.4 228.7l.1 .2zM153.1 227.5l.2 .3-.8 1-.2-.2z"/>
<path d="M153.9 226l.1 .2-.7 1.6-.2-.3zM153.9 226v.1zM154.8 224.4l.2 .3-1 1.5-.1-.2z"/>
<path d="M155.3 222.9l.3 .2-.6 1.6-.2-.2zM155.3 222.9l.2 .1zM155.7 222.1l.2 .2-.3 .8-.3-.2zM155.8 222.2l.2 .1zM156.1 221.1l.2 .2-.3 1-.3-.2z"/>
<path d="M157.2 218.2l.2 .2-1.1 2.9-.2-.2zM157.3 218.3l.1 .1zM157.8 216.7l.2 .1-.6 1.6-.2-.2zM157.8 216.6l.1 .1zM158.5 214.8l.3 .2-.8 1.9-.2-.3z"/>
<path d="M159.3 212.5l.2 .1-.7 2.4-.3-.2zM159.3 212.5l.1 .1zM160.3 209.9l.2 .2-1 2.5-.2-.1zM160.4 210l.1 .1zM161 207.6l.2 .1-.7 2.3-.3-.1zM161.7 205.2l.3 .2-.8 2.3-.2-.1z"/>
<path d="M162.3 203.7l.3 .1-.6 1.6-.3-.2zM162.4 203.8h.2zM162.8 202.4l.1 .1-.3 1.3-.3-.1zM162.8 202.3v.1zM163.3 201l.2 .2-.6 1.4-.1-.3zM163.4 201.1l.1 .1zM163.4 200l.3 .1-.2 1.1-.2-.1zM163.4 200l.2 .1zM163.9 199l.2 .1-.4 1.1-.2-.2z"/>
<path d="M164.4 197.4l.2 .1-.5 1.6-.2-.1zM164.5 197.5h.1zM165 195.6l.2 .1-.6 1.8-.2-.1zM166.1 191.7l.3 .1-1.2 3.9-.2-.1zM167.7 187.2l.2 .2-1.5 4.4-.3-.1zM167.7 187.3l.2 .1zM168.9 183.1l.3 .1-1.3 4.2-.2-.2z"/>
<path d="M171.6 175.3l.3 .2-2.7 7.7-.3-.1zM171.6 175.3l.1 .1zM174.4 167.2l.3 .1-2.8 8.2-.3-.2z"/>
<path d="M147.7 230.3h.6v.4h-.6zM148.3 230.5v.2zM148.2 230.3l.6-.2 .1 .3-.6 .3z"/>
<path d="M148.8 230.1l.7-.5 .1 .3-.7 .5zM149.5 229.6l.8-.5 .1 .3-.8 .5z"/>
<path d="M150.3 229.1l.8-.5 .1 .3-.8 .5zM151.1 228.7l.1 .2zM151.7 227.5l.2 .3-.7 1-.2-.2z"/>
<path d="M152.3 226.8l.2 .2-.6 .8-.2-.3zM152.9 226l.2 .3-.6 .7-.2-.2zM153.4 225.2l.2 .2-.5 .9-.2-.3zM154 224.4l.2 .3-.6 .7-.2-.2z"/>
<path d="M154.4 223.6l.2 .3-.4 .8-.2-.2zM154.8 222.9l.2 .2-.4 .8-.2-.3zM155.1 222.1l.3 .2-.4 .8-.2-.2zM155.2 222.2l.2 .1zM155.6 221.1l.1 .2-.3 1-.3-.2z"/>
<path d="M156.8 218.2l.3 .2-1.4 2.9-.1-.2zM156.8 218.2l.2 .1zM157.6 216.6l.2 .3-.7 1.5-.3-.2zM157.8 216.7v.2zM158.3 214.8l.3 .2-.8 1.9-.2-.3z"/>
<path d="M159.3 212.5l.2 .1-.9 2.4-.3-.2zM159.4 212.6h.1zM160.3 209.9l.2 .2-1 2.5-.2-.1zM160.3 209.9l.1 .1zM161.2 207.6l.2 .1-.9 2.4-.2-.2zM162.2 205.2l.2 .2-1 2.3-.2-.1z"/>
<path d="M162.8 203.7l.1 .1-.5 1.6-.2-.2zM162.8 203.8h.1zM163.1 202.4l.2 .1-.4 1.3-.1-.1zM163.1 202.3l.1 .1zM163.7 201l.2 .2-.6 1.4-.2-.3zM163.8 201.1l.1 .1zM164 200l.3 .2-.4 1-.2-.2zM164.4 199l.2 .1-.3 1.1-.3-.2z"/>
<path d="M165 197.4l.2 .1-.6 1.6-.2-.1zM165.1 197.5h.1zM165.5 195.6l.3 .1-.6 1.8-.2-.1zM165.5 195.6l.2 .1zM167.1 191.6l.2 .2-1.5 4-.3-.2zM168.8 187.2l.2 .2-1.7 4.4-.2-.2zM168.9 187.3l.1 .1zM170.3 183.1l.2 .1-1.5 4.2-.2-.2z"/>
<path d="M146.2 230.3h.5v.4h-.5zM146.7 230.5v.2zM146.7 230.3l.6-.2v.3l-.6 .3z"/>
<path d="M147.3 230.1l.9-.5 .1 .3-1 .5zM148.2 229.6l.9-.5 .1 .3-.9 .5z"/>
<path d="M149.1 229.1l.8-.5 .1 .3-.8 .5zM150 228.7v.2zM150.8 227.5l.2 .3-.9 1-.2-.2z"/>
<path d="M151.9 226l.2 .3-1.1 1.5-.2-.3zM151.9 226l.1 .1zM153.3 224.4l.1 .3-1.3 1.6-.2-.3z"/>
<path d="M154.2 222.9l.2 .2-1 1.6-.1-.3zM154.3 223l.2 .1h-.1zM154.5 222.1l.3 .2-.3 .8-.3-.2zM154.5 222.1l.2 .1zM155.1 221l.3 .3-.6 1-.2-.2z"/>
<path d="M156.5 218.2l.2 .2-1.3 2.9-.3-.2zM156.5 218.2l.1 .1zM157.2 216.6l.2 .3-.7 1.5-.2-.2zM157.2 216.6l.1 .1zM158.2 214.8l.1 .2-.9 1.9-.2-.3z"/>
<path d="M159.1 212.5l.3 .1-1 2.4-.2-.2zM159.1 212.5l.1 .1zM160.3 209.9l.2 .2-1.1 2.5-.3-.1zM160.3 209.8l.1 .2zM161.4 207.6l.2 .1-1.1 2.4-.2-.3zM161.5 207.6l.1 .1zM162.3 205.2l.3 .2-1 2.3-.2-.1z"/>
<path d="M162.9 203.7l.3 .1-.6 1.6-.3-.2zM162.9 203.7l.1 .1zM163.5 202.3l.2 .3-.6 1.2-.2-.1zM163.5 202.3l.1 .1zM164.3 201l.1 .2-.7 1.4-.2-.3zM164.4 201.1v.1zM164.6 200l.3 .2-.5 1-.1-.2zM165 199l.2 .1-.3 1.1-.3-.2z"/>
<path d="M165.5 197.4l.3 .1-.6 1.6-.2-.1zM165.5 197.4l.2 .1zM166.3 195.6l.3 .2-.8 1.7-.3-.1zM166.4 195.7l.2 .1zM167.8 191.6l.3 .2-1.5 4-.3-.2zM169.5 187.2l.3 .2-1.7 4.4-.3-.2zM169.5 187.2l.2 .1zM171.2 183.1l.3 .1-1.7 4.2-.3-.2z"/>
<path d="M174.4 175.3l.3 .2-3.2 7.7-.3-.1zM174.4 175.3l.2 .1zM177.9 167.2l.2 .2-3.4 8.1-.3-.2z"/>
<path d="M145.1 230.3h.5v.4h-.5zM145.6 230.5v.2zM145.6 230.3l.7-.2 .1 .3-.8 .3z"/>
<path d="M146.3 230.1l1-.5v.3l-.9 .5zM147.3 229.6l.9-.5 .1 .3-1 .5z"/>
<path d="M148.2 229.1l.9-.5 .1 .3-.9 .5zM149.2 228.7v.2zM150.1 227.5l.1 .3-.9 1-.2-.2z"/>
<path d="M151.4 226l.2 .3-1.4 1.5-.1-.3zM152.7 224.4l.1 .3-1.2 1.6-.2-.3z"/>
<path d="M153.6 222.9l.3 .2-1 1.6-.2-.3zM153.6 222.9l.2 .1zM154.2 222.1l.2 .3-.5 .7-.3-.2zM154.3 222.2l.1 .2zM154.8 221l.2 .3-.6 1-.2-.2z"/>
<path d="M156.3 218.2l.2 .2-1.5 2.9-.2-.2zM156.4 218.3l.1 .1zM157.1 216.6l.1 .3-.7 1.5-.2-.2zM157.1 216.6l.1 .1zM158 214.8l.2 .2-1 1.9-.1-.3z"/>
<path d="M159.1 212.5l.3 .1-1.2 2.4-.2-.2zM159.2 212.6h.2zM160.3 209.9l.2 .2-1.1 2.5-.3-.1zM160.3 209.8l.1 .2zM161.4 207.6l.2 .1-1.1 2.4-.2-.3zM161.5 207.6l.1 .1zM162.3 205.2l.3 .2-1 2.3-.2-.1z"/>
<path d="M162.9 203.7l.3 .1-.6 1.6-.3-.2zM162.9 203.7l.1 .1zM163.5 202.3l.2 .3-.6 1.2-.2-.1zM163.5 202.3l.1 .1zM164.3 201l.1 .2-.7 1.4-.2-.3zM164.4 201.1v.1zM164.6 200l.3 .2-.5 1-.1-.2zM165 199l.2 .1-.3 1.1-.3-.2z"/>
<path d="M165.5 197.4l.3 .1-.6 1.6-.2-.1zM165.5 197.4l.2 .1zM166.3 195.6l.3 .2-.8 1.7-.3-.1zM166.3 195.5l.1 .2zM168.3 191.6l.1 .3-1.8 3.9-.3-.3zM168.3 191.7l.1 .2zM169.9 187.2l.2 .2-1.7 4.4-.1-.2zM169.9 187.2l.1 .1zM171.8 183.1l.3 .1-2 4.2-.2-.2z"/>
<path d="M144 230.3h.6v.4h-.6zM144.6 230.5v.2zM144.6 230.3l.8-.2v.3l-.8 .3z"/>
<path d="M145.3 230.1l1-.5 .1 .3-.9 .5zM146.3 229.6v.1zM146.3 229.6l1.1-.5 .1 .3-1.1 .5z"/>
<path d="M147.4 229.1l1-.5v.3l-.9 .5zM148.4 228.7l.1 .2zM148.4 228.6l1.1-1.1 .1 .3-1.1 1.1z"/>
<path d="M149.5 227.5l.7-.7 .2 .2-.8 .8zM150.3 226.9l.1 .1zM150.8 226l.2 .3-.6 .7-.2-.2zM150.8 225.9l.1 .2zM150.8 225.9l.8-.7 .1 .3-.7 .8zM152.3 224.4l.2 .3-.8 .8-.1-.3z"/>
<path d="M152.9 223.6l.2 .3-.6 .8-.2-.3zM153 223.7l.1 .2zM153.3 222.9l.1 .2-.3 .8-.3-.3zM153.3 222.9l.1 .1zM153.9 222.1l.1 .3-.6 .7-.1-.2zM153.9 222.2l.1 .2zM154.4 221l.2 .3-.6 1-.1-.2z"/>
<path d="M155.9 218.2l.2 .2-1.5 2.9-.2-.2zM155.9 218.2l.1 .1zM156.8 216.6l.3 .3-1 1.5-.2-.2zM157 216.7l.1 .2zM157.8 214.8l.2 .2-.9 1.9-.3-.3z"/>
<path d="M158.9 212.5l.2 .1-1.1 2.4-.2-.2zM159 212.6h.1zM160 209.9l.3 .2-1.2 2.5-.2-.1zM160 209.8l.2 .2zM161.2 207.6l.2 .1-1.1 2.4-.3-.3zM162.3 205.2l.3 .2-1.2 2.3-.2-.1z"/>
<path d="M163.1 203.7l.2 .1-.7 1.6-.3-.2zM163.2 203.8h.1zM163.7 202.3l.2 .3-.6 1.2-.2-.1zM164.3 201l.1 .2-.5 1.4-.2-.3zM164.3 201l.1 .1zM164.8 200l.2 .2-.6 1-.1-.2zM165 200.1v.1zM165.2 199l.2 .1-.4 1.1-.2-.2z"/>
<path d="M165.7 197.4l.3 .1-.6 1.6-.2-.1zM165.7 197.4l.2 .1zM166.7 195.5l.2 .3-.9 1.7-.2-.1zM166.8 195.7l.1 .1zM168.4 191.6l.2 .3-1.7 3.9-.2-.3zM168.5 191.7l.1 .2zM170.1 187.2l.3 .2-1.8 4.4-.2-.2zM170.1 187.2l.1 .1zM172 183.1l.2 .1-1.8 4.2-.3-.2z"/>
</g>
<g fill="#fff">
<path d="M155 226.4h10.8v2.7h-10.8z"/>
<path d="M159.2 223.1h10.7v2.7h-10.7z"/>
<path d="M161.1 219.6h10.8v2.6h-10.8z"/>
<path d="M140.9 220.8h11.2v2.6h-11.2z"/>
<path d="M143.1 216.4h11v2.7h-11z"/>
</g>
<g fill="#1f1a17">
<path d="M155.6 224.7l3.8 .5v.3l-3.8-.5z"/>
<path d="M149.1 223.2l.3-.2 1.6 1.2-.2 .3z"/>
<path d="M156.9 220.9l4.5 .3-.1 .3-4.4-.3z"/>
</g>
<g fill="#1f1a17">
<path d="M154.1 224.7l1.8-.8-.3 1.9z" fill-rule="evenodd"/>
<path d="M151.3 223.6l.8 1.7-1.9-.3 1.1-1.4 .8 1.7z" fill-rule="evenodd"/>
<path d="M155.4 220.9l1.8-.8-.2 1.9z" fill-rule="evenodd"/>
</g>
<path d="M134.1 181.5h11.7v2.8h-11.7z" fill="#fff"/>
<g font-size="4.2">
<text x="175.1" y="27.4">DMP21D0UT</text>
<text x="18.7" y="43.2">Electrical Characteristics</text>
</g>
<g font-size="3.5">
<text x="145.4" y="13.9">A Product Line of</text>
<text x="140.5" y="18.4">Diodes Incorporated</text>
</g>
<text font-size="3.5" fill="#231f20" x="20.3" y="270.5">DMP21D0UT</text>
<g font-size="2.8">
<text x="70.5" y="43.2">@T</text>
<text x="77.3" y="43.2">= 25°C unless otherwise specified</text>
<text x="19.7" y="52.7">OFF CHARACTERISTICS (Note 7)</text>
<text x="47.8" y="49.2">Characteristic</text>
<text x="97.7" y="49.2">Symbol</text>
<text x="113.8" y="49.2">Min</text>
<text x="126.3" y="49.2">Typ</text>
<text x="138.6" y="49.2">Max</text>
<text x="151.5" y="49.2">Unit</text>
<text x="172.3" y="49.2">Test Condition</text>
<text x="19.7" y="56.4">Drain-Source Breakdown Voltage</text>
<text x="98.8" y="56.5">BV</text>
<text x="114.2" y="56.4">-20</text>
<text x="128.3" y="56.4">-</text>
<text x="140.9" y="56.4">-</text>
<text x="153.3" y="56.4">V</text>
<text x="161.9" y="56.5">V</text>
<text x="167.7" y="56.5">= 0V, I</text>
<text x="178.2" y="56.5">= -250μA</text>
<text x="19.7" y="60.5">Zero Gate Voltage Drain Current T = 25°C</text>
<text x="19.7" y="64.2">Gate-Source Leakage</text>
<text x="100.2" y="64.4">I</text>
<text x="100.3" y="60.5">I</text>
<text x="115.7" y="60.3">-</text>
<text x="115.7" y="64.2">-</text>
<text x="128.3" y="60.3">-</text>
<text x="128.3" y="64.2">-</text>
<text x="139" y="64.2">±10</text>
<text x="140.1" y="60.3">-1</text>
<text x="152.5" y="60.4">μA</text>
<text x="152.5" y="64.3">μA</text>
<text x="161.9" y="60.5">V</text>
<text x="161.9" y="64.4">V</text>
<text x="167.5" y="60.5">= -20V, V</text>
<text x="167.7" y="64.4">= ±8V, V</text>
<text x="182.3" y="64.4">= 0V</text>
<text x="183.2" y="60.5">= 0V</text>
<text x="19.7" y="67.9">ON CHARACTERISTICS (Note 7)</text>
<text x="19.7" y="71.6">Gate Threshold Voltage</text>
<text x="98.8" y="71.8">V</text>
<text x="115.7" y="71.6">-</text>
<text x="126.3" y="71.6">-0.7</text>
<text x="140.9" y="71.6">-</text>
<text x="153.3" y="71.6">V</text>
<text x="161.9" y="71.8">V</text>
<text x="167.5" y="71.8">= V</text>
<text x="174.9" y="71.8">, I</text>
<text x="179.6" y="71.8">= -250μA</text>
<text x="139" y="75.6">495</text>
<text x="161.9" y="75.7">V</text>
<text x="167.7" y="75.7">= -4.5V, I</text>
<text x="181.5" y="75.7">= -400mA</text>
<text x="19.7" y="79.5">Static Drain-Source On-Resistance</text>
<text x="97.7" y="79.6">R</text>
<text x="115.7" y="79.5">-</text>
<text x="128.3" y="79.5">-</text>
<text x="139" y="79.5">690</text>
<text x="139" y="83.4">960</text>
<text x="152" y="79.6">mΩ</text>
<text x="161.9" y="79.6">V</text>
<text x="161.9" y="83.5">V</text>
<text x="167.7" y="79.6">= -2.5V, I</text>
<text x="167.7" y="83.5">= -1.8V, I</text>
<text x="181.5" y="79.6">= -300mA</text>
<text x="181.5" y="83.5">= -100mA</text>
<text x="19.7" y="87.3">Forward Transfer Admittance</text>
<text x="100.3" y="87.4">|Y |</text>
<text x="114.6" y="87.3">50</text>
<text x="128.3" y="87.3">-</text>
<text x="140.9" y="87.3">-</text>
<text x="152.1" y="87.3">mS</text>
<text x="161.9" y="87.4">V</text>
<text x="167.5" y="87.4">= -3V, I</text>
<text x="179" y="87.4">= -300mA</text>
<text x="19.7" y="91.2">Diode Forward Voltage</text>
<text x="19.7" y="94.9">DYNAMIC CHARACTERISTICS</text>
<text x="100.4" y="91.4">V</text>
<text x="115.7" y="91.2">-</text>
<text x="128.3" y="91.2">-</text>
<text x="138.9" y="91.2">-1.2</text>
<text x="153.3" y="91.2">V</text>
<text x="161.9" y="91.4">V</text>
<text x="167.7" y="91.4">= 0V, I</text>
<text x="178.1" y="91.4">= -300mA</text>
<text x="19.7" y="98.7">Input Capacitance</text>
<text x="100.5" y="98.8">C</text>
<text x="115.7" y="98.4">-</text>
<text x="126" y="98.7">76.5</text>
<text x="140.9" y="98.4">-</text>
<text x="152.6" y="98.7">pF</text>
<text x="161.9" y="101.1">V</text>
<text x="167.5" y="101.1">= -10V, V</text>
<text x="183.2" y="101.1">= 0V,</text>
<text x="19.7" y="102.6">Output Capacitance</text>
<text x="19.7" y="106.5">Reverse Transfer Capacitance</text>
<text x="100.2" y="102.7">C</text>
<text x="100.4" y="106.6">C</text>
<text x="115.7" y="106.3">-</text>
<text x="115.7" y="102.4">-</text>
<text x="126" y="106.5">10.7</text>
<text x="126" y="102.6">13.7</text>
<text x="140.9" y="106.3">-</text>
<text x="140.9" y="102.4">-</text>
<text x="152.6" y="106.5">pF</text>
<text x="152.6" y="102.6">pF</text>
<text x="161.9" y="104.4">f = 1.0MHz</text>
<text x="19.7" y="110.4">Gate Resistance</text>
<text x="101.2" y="110.5">R</text>
<text x="115.7" y="110.2">-</text>
<text x="126.4" y="110.4">195</text>
<text x="140.9" y="110.2">-</text>
<text x="153.1" y="110.4">Ω</text>
<text x="161.9" y="110.5">V</text>
<text x="167.5" y="110.5">= 0V, V</text>
<text x="180.7" y="110.5">= 0V, f = 1MHz</text>
<text x="19.7" y="114.3">Total Gate Charge</text>
<text x="19.7" y="118.2">Total Gate Charge</text>
<text x="101.1" y="114.4">Q</text>
<text x="101.1" y="118.4">Q</text>
<text x="115.7" y="118">-</text>
<text x="126.8" y="114.3">1.5</text>
<text x="126.8" y="118.2">1.0</text>
<text x="140.9" y="114.1">-</text>
<text x="140.9" y="118">-</text>
<text x="152.4" y="114.3">nC</text>
<text x="152.4" y="118.2">nC</text>
<text x="161.9" y="114.4">V</text>
<text x="167.7" y="114.4">= -8V,V</text>
<text x="180.9" y="114.4">= -15V,I</text>
<text x="193.1" y="114.4">= -1A</text>
<text x="19.7" y="122.2">Gate-Source Charge</text>
<text x="100.6" y="122.3">Q</text>
<text x="115.7" y="125.9">-</text>
<text x="115.7" y="121.9">-</text>
<text x="126.8" y="122.2">0.2</text>
<text x="140.9" y="125.9">-</text>
<text x="140.9" y="121.9">-</text>
<text x="152.4" y="122.2">nC</text>
<text x="161.9" y="120.5">V</text>
<text x="161.9" y="124.1">I</text>
<text x="165" y="124.1">= -1A</text>
<text x="167.7" y="120.5">= -4.5V, V</text>
<text x="184" y="120.5">= -15V,</text>
<text x="19.7" y="126.1">Gate-Drain Charge</text>
<text x="19.7" y="130">Turn-On Delay Time</text>
<text x="99.8" y="130.1">t</text>
<text x="100.5" y="126.2">Q</text>
<text x="115.7" y="129.8">-</text>
<text x="126.8" y="126.1">0.3</text>
<text x="126.8" y="130">7.1</text>
<text x="140.9" y="129.8">-</text>
<text x="152.4" y="126.1">nC</text>
<text x="152.7" y="130">ns</text>
<text x="19.7" y="133.9">Turn-On Rise Time</text>
<text x="19.7" y="137.8">Turn-Off Delay Time</text>
<text x="99.8" y="137.9">t</text>
<text x="102.1" y="134">t</text>
<text x="115.7" y="133.7">-</text>
<text x="115.7" y="137.6">-</text>
<text x="126" y="137.8">31.7</text>
<text x="126.8" y="133.9">8.0</text>
<text x="140.9" y="133.7">-</text>
<text x="140.9" y="137.6">-</text>
<text x="152.7" y="133.9">ns</text>
<text x="152.7" y="137.8">ns</text>
<text x="161.9" y="134.2">V</text>
<text x="161.9" y="137.8">V</text>
<text x="167.5" y="134.2">= -10V, -I</text>
<text x="167.7" y="137.8">= -4.5V, R</text>
<text x="181.6" y="134.2">= 1A</text>
<text x="182.9" y="137.8">= 6Ω</text>
<text x="19.7" y="141.7">Turn-Off Fall Time</text>
<text x="102.1" y="141.9">t</text>
<text x="115.7" y="141.5">-</text>
<text x="126" y="141.7">18.5</text>
<text x="140.9" y="141.5">-</text>
<text x="152.7" y="141.7">ns</text>
<text x="108.3" y="269.8">3 of 7</text>
<text x="100.3" y="273.1">www.diodes.com</text>
</g>
<g font-size="2.8" fill="#131516">
<text x="33.2" y="169.5">2.0</text>
<text x="124.7" y="169.3">2.0</text>
<text x="33.1" y="184.4">1.5</text>
<text x="124.7" y="184.2">1.5</text>
<text x="33.2" y="200.3">1.0</text>
<text x="124.7" y="200.1">1.0</text>
<text x="30.5" y="215.5" transform="rotate(-90 30.5 215.5)">-I , DRAIN CURRENT (A)</text>
<text x="122.4" y="215.3" transform="rotate(-90 122.4 215.3)">-I , DRAIN CURRENT (A)</text>
<text x="33.1" y="216.1">0.5</text>
<text x="124.7" y="216">0.5</text>
<text x="35.5" y="230.7">0</text>
<text x="37.5" y="233.4">0</text>
<text x="49.6" y="233.4">1</text>
<text x="62.4" y="233.4">2</text>
<text x="75.2" y="233.4">3</text>
<text x="88.1" y="233.4">4</text>
<text x="99.8" y="233.4">5</text>
<text x="127" y="230.9">0</text>
<text x="129" y="233.4">0</text>
<text x="138" y="233.4">0.5</text>
<text x="148.4" y="233.4">1.0</text>
<text x="159.3" y="233.4">1.5</text>
<text x="169.6" y="233.4">2.0</text>
<text x="180" y="233.4">2.5</text>
<text x="189.7" y="233.4">3.0</text>
<text x="46.1" y="236.3">-V</text>
<text x="51.8" y="236.3">, DRAIN-SOURCE VOLTAGE (V)</text>
<text x="138.2" y="236.5">-V</text>
<text x="144" y="236.5">, GATE-SOURCE VOLTAGE (V)</text>
<text x="48.2" y="240.1">Fig. 3 Typical Output Characteristic</text>
<text x="138.4" y="240.2">Fig. 4 Typical Transfer Characteristic</text>
</g>
<g font-size="2.8" fill="#231f20">
<text x="20.3" y="273.9">D</text>
<text x="188.3" y="270.2">March 2012</text>
</g>
<g font-size="2.5">
<text x="20.3" y="146.8">Notes:</text>
<text x="33" y="146.8">7. Short duration pulse test used to minimize self-heating effect.</text>
<text x="22.4" y="273.9">atasheet Number: DS35297 Rev. 2 - 2</text>
</g>
<g font-size="2.1">
<text x="75.1" y="43.5">A</text>
<text x="102.5" y="56.9">DSS</text>
<text x="163.8" y="56.9">GS</text>
<text x="175.9" y="56.9">D</text>
<text x="63" y="60.8">J</text>
<text x="101" y="64.7">GSS</text>
<text x="101" y="60.8">DSS</text>
<text x="163.8" y="60.8">DS</text>
<text x="163.8" y="64.7">GS</text>
<text x="178.5" y="64.7">DS</text>
<text x="179.4" y="60.8">GS</text>
<text x="100.6" y="72.1">GS(th)</text>
<text x="163.8" y="72.1">DS</text>
<text x="163.8" y="76.1">GS</text>
<text x="171.9" y="72.1">GS</text>
<text x="177.3" y="72.1">D</text>
<text x="179.2" y="76.1">D</text>
<text x="99.8" y="80">DS (ON)</text>
<text x="163.8" y="80">GS</text>
<text x="163.8" y="83.9">GS</text>
<text x="179.2" y="80">D</text>
<text x="179.2" y="83.9">D</text>
<text x="102.9" y="87.8">fs</text>
<text x="163.8" y="87.8">DS</text>
<text x="176.7" y="87.8">D</text>
<text x="102.3" y="91.7">SD</text>
<text x="163.8" y="91.7">GS</text>
<text x="175.9" y="91.7">S</text>
<text x="102.6" y="99.1">iss</text>
<text x="163.8" y="101.4">DS</text>
<text x="179.4" y="101.4">GS</text>
<text x="102.2" y="103.1">oss</text>
<text x="102.4" y="107">rss</text>
<text x="103.3" y="110.9">g</text>
<text x="163.8" y="110.9">DS</text>
<text x="176.9" y="110.9">GS</text>
<text x="103.3" y="114.8">g</text>
<text x="103.3" y="118.7">g</text>
<text x="163.8" y="114.8">GS</text>
<text x="177.1" y="114.8">DS</text>
<text x="190.8" y="114.8">D</text>
<text x="102.8" y="122.6">gs</text>
<text x="162.7" y="124.5">D</text>
<text x="163.8" y="120.8">GS</text>
<text x="180.3" y="120.8">DS</text>
<text x="100.6" y="130.5">D(on)</text>
<text x="102.7" y="126.6">gd</text>
<text x="102.9" y="134.4">r</text>
<text x="163.8" y="134.5">DS</text>
<text x="179.2" y="134.5">D</text>
<text x="100.6" y="138.3">D(off)</text>
<text x="102.9" y="142.2">f</text>
<text x="163.8" y="138.2">GS</text>
<text x="180.4" y="138.2">G</text>
</g>
<g font-size="2.1" fill="#131516">
<text x="53.7" y="173.7">V</text>
<text x="56.4" y="169.7">V</text>
<text x="58.2" y="173.7">= -4.0V</text>
<text x="60.9" y="169.7">= -4.5V</text>
<text x="52.1" y="178">V</text>
<text x="56.7" y="178">= -3.0V</text>
<text x="50" y="181.3">V</text>
<text x="54.6" y="181.3">= -2.5V</text>
<text x="80.9" y="185.3">V</text>
<text x="85.5" y="185.3">= -2.0V</text>
<text x="134.6" y="183.3">V</text>
<text x="139.1" y="183.3">= -5V</text>
<text x="81.1" y="198.1">V</text>
<text x="85.6" y="198.1">= -1.8V</text>
<text x="31.3" y="213.8" transform="rotate(-90 31.3 213.8)">D</text>
<text x="81.1" y="214.5">V</text>
<text x="85.6" y="214.5">= -1.5V</text>
<text x="123.3" y="213.7" transform="rotate(-90 123.3 213.7)">D</text>
<text x="143.3" y="218.2">T</text>
<text x="146.3" y="218.2">= 150°C</text>
<text x="161.3" y="221.4">T</text>
<text x="164.4" y="221.4">= 85°C</text>
<text x="81.4" y="226.7">V</text>
<text x="86" y="226.7">= -1.2V</text>
<text x="141.1" y="222.5">T</text>
<text x="144.1" y="222.5">= 125°C</text>
<text x="159.4" y="224.9">T</text>
<text x="162.4" y="224.9">= 25°C</text>
<text x="155.2" y="228.2">T</text>
<text x="158.3" y="228.2">= -55°C</text>
<text x="48.8" y="237.2">DS</text>
<text x="141.1" y="237.4">GS</text>
</g>
<text font-size="2.1" fill="#231f20" x="182" y="272.8">© Diodes Incorporated</text>
<g font-size="1.8" fill="#131516">
<text x="57.8" y="170.5">GS</text>
<text x="53.6" y="178.8">GS</text>
<text x="55" y="174.3">GS</text>
<text x="51.4" y="182.1">GS</text>
<text x="82.3" y="185.9">GS</text>
<text x="136.1" y="184">DS</text>
<text x="82.5" y="198.7">GS</text>
<text x="82.5" y="215.2">GS</text>
<text x="144.6" y="218.9">A</text>
<text x="82.9" y="227.4">GS</text>
<text x="142.3" y="223.3">A</text>
<text x="160.7" y="225.7">A</text>
<text x="162.6" y="222.1">A</text>
<text x="156.5" y="228.9">A</text>
</g>
</svg>
